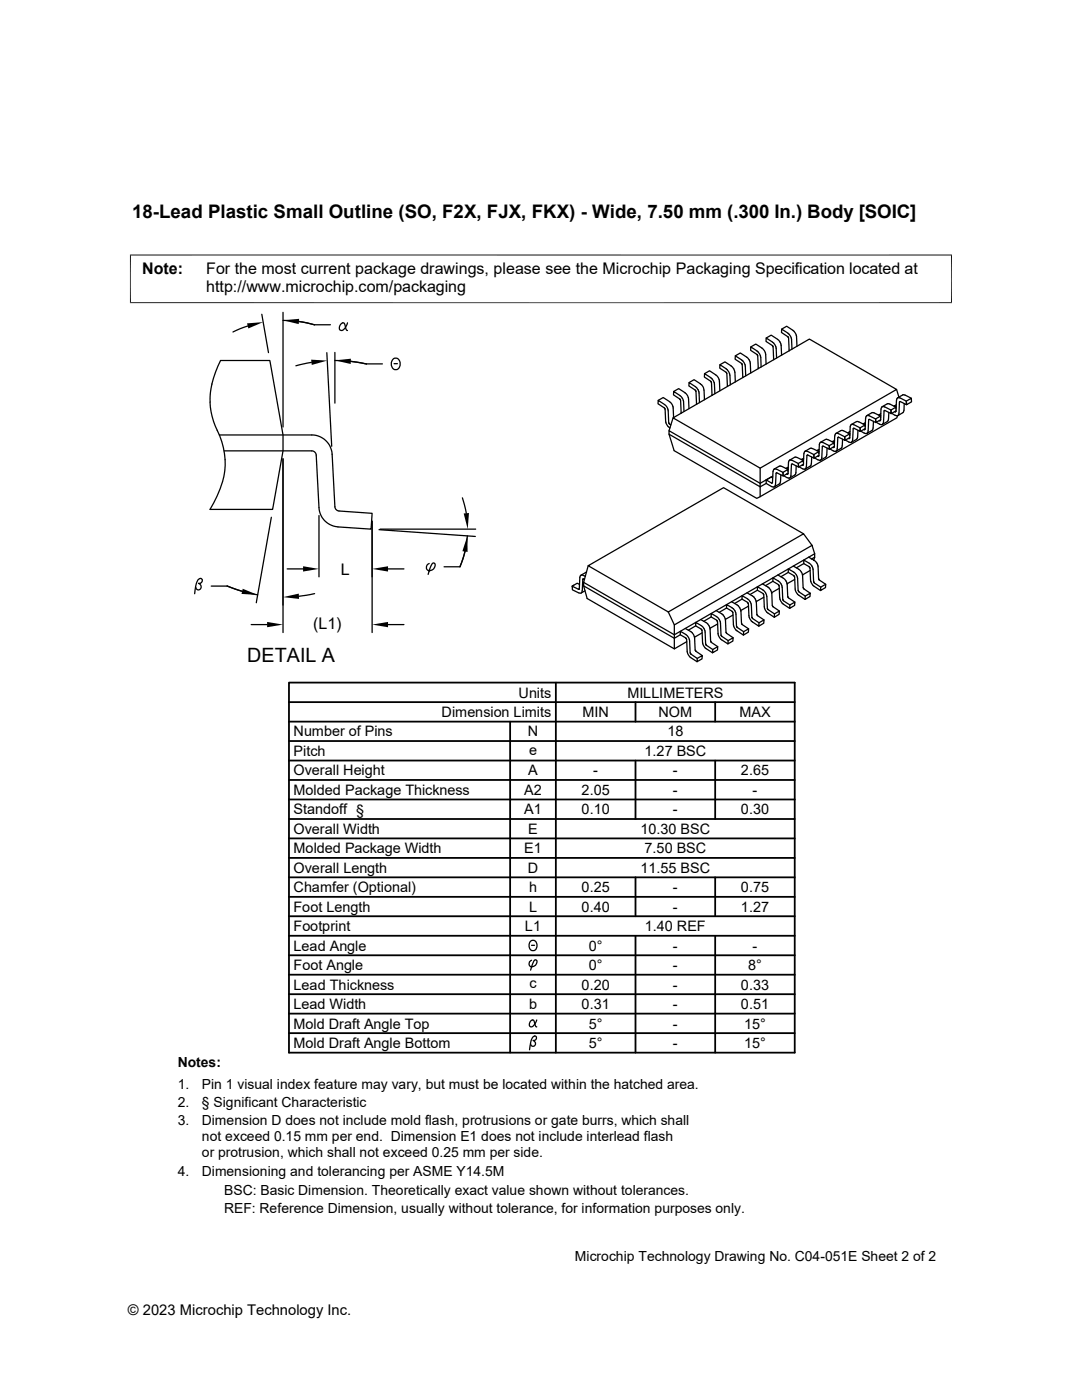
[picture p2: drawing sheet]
<svg xmlns="http://www.w3.org/2000/svg" width="216mm" height="279mm" viewBox="0 0 216 279" stroke-linecap="round" stroke-linejoin="round" font-family="sans-serif">
<g fill="none" stroke="#000" stroke-width=".25">
<path d="M42.3 76.7l.7-2.4 1-2.4h9.8l2.7 14.9v3.2l-2.1 11.7h-12.5a16.5 16.5 0 0 0 2.9-11.2 23.5 23.5 0 0 0-2.2-6.4l-.5-1.9-.2-1.9M42.3 76.6l-.3 1.8-.1 1.8M49.4 65.1l-2.9 1.2M52.2 62.7l1.4 7.7M56.5 62.3v22.9M56.5 63.9a21.6 21.6 0 0 1 6.3 .9M59.6 64.2l.8 .1a16.6 16.6 0 0 0 5.5 .5M62.1 72.3l-3.1 .7M65.2 70.4l1 18.7M66.8 70.3v10.2M66.8 71.9l3.2 .2 3.1 .5M69.3 64.4l-.1 .4a1.59 1.59 0 0 1-1.1 1.2 .86 .86 0 0 1-.4-.9 .86 .86 0 0 1 .7-.7l.3 .1 .3 1.1 .3 .4"/>
<path d="M70 72.1l3.1 .5M73.1 72.6h3.2M78.5 71.6a1.1 1.1 0 0 1 1.3 .5 1.1 1.1 0 0 1-.2 1.3 .85 .85 0 0 1-1 .3 .85 .85 0 0 1-.5-.8 1.51 1.51 0 0 1 .4-1.3zM78.6 72.6h.7M131.3 79.9l1-.6 1.5 1 .5 .8M134.4 78.1l1-.5 1.3 .8M135.6 79.7h.1M135.7 79.7l.1 .1M135.8 79.8v.1M135.8 79.9l.1 2.4M136.2 79.5l-.4-.4-1.4-1v.7l1.2 .8M136.2 79.5l.2 .7 .1 1.9"/>
<path d="M136.7 78.4l.5 .5 .1 .4 .2 2.3M137.5 76.3l1-.5 1.3 .8M138.8 77.9l.1 .2M138.9 78.1l.1 2.6M139.3 77.7l-.4-.4-1.4-1v.7l1.3 .9M139.3 77.7l.1 .4M139.4 78.1l.2 2.2M139.7 76.6l.6 .5 .1 .5 .2 2.2M140.6 74.6l1-.6 1.5 1 .4 .8M141.8 75.4l.3 .2M141.9 75.4l-1.3-.8-.1 .6 1.3 .9 .1 .2M142 76.3l.1 2.6"/>
<path d="M142.1 75.6l.4 .8M142.5 76.3l.1 2.3M143.5 75.8l.1 2.2M143.7 72.8l1-.6 1.2 .8M144.9 74.3l-1.3-.8 .1-.7 1.4 1 .5 1.1M144.9 74.3v.1M144.9 74.3l.1 .2M145 74.5h.1M145 74.6l.1 2.3M145.1 77l.1 .1M145.6 74.9l.1 1.9M145.9 73.1l.5 .5 .2 .7"/>
<path d="M146.6 74.3l.1 1.9M146.7 71l1-.6 1.4 1 .4 .4M148 71.8l-1.3-.8v.7l1.4 1M148 71.9l.5 .5 .2 .4M148.1 72.7l.2 2.7M148.7 72.8l.1 2.2M149.5 71.8l.2 .7 .1 1.9M149.8 69.2l1-.5 1.3 .8M151 70.8h.1M151.1 70.1l.2 .2M151.1 70.8l.1 .2M151.1 70.1l-1.3-.9v.7l1.2 .8"/>
<path d="M151.2 71l.1 2.4M151.3 73.4v.2M151.3 70.3l.4 .7M151.7 71l.2 2.2M152.1 69.5l.4 .5 .2 .4M152.7 70.4l.2 2.3M152.9 67.5l1-.6 1.3 .8M154.1 69l-1.3-.9 .1-.6 1.4 .9 .5 .9M154.1 69h.1M154.2 69l.2 2.6M154.4 71.6v.2M154.8 69.2l.2 2.3"/>
<path d="M155.2 67.7l.4 .5 .2 .5M155.8 68.7l.2 2.2M156 65.7l1-.6 1.5 1 .4 .8 .1 2.2M157.2 66.5l.5 .6 .2 .4M157.2 66.5l-1.2-.8-.1 .7 1.4 .9 .2 2.7M157.9 67.5l.1 2.2M178.9 77.7l.5 1.5M179.1 79.4l1.2-.6 1.5 .7M179.1 79.4l-.2 .3-.1 1.9M179.1 79.4h.4l1.3 .7 .1 .7-1.3-.7M43.8 86.8h18.4a4.1 4.1 0 0 1 4.1 3.9l.5 10.4 .2 .5 .6 .4 6.7 .4-.3 3.2-6.6-.4a4.1 4.1 0 0 1-3.8-3.9l-.5-10.5a.91 .91 0 0 0-.9-.8h-17.5M56.5 91.6v34.6"/>
<path d="M92.3 99.4l.7 3M132.6 80.7l-1.3-.8v.7l1.4 1 .2 2.8M132.6 80.8l.5 .5 .2 .4M132.9 84.3l.4 .8M133.3 81.7l.2 2.7 .1 .2M133.3 85.1l.4 .3M133.5 86l18.2 10.5v.7l-18.2-10.5zM133.6 84.6l.3 .2M134.3 81.1l.1 2.2M134.3 83.4l-.8 2.6M134.3 83.4l27.2-15.7 17.4 10-27.2 15.7zM135.9 82.3v.2"/>
<path d="M151.7 93.4v3.1l2.5-1.5M152.9 96.5l-1.2 .7v1.9M152.9 95.8v.7l1.1 .6M154 97.1l.5 .1M154.2 95.4l-.3-.2-1 .6M154.3 93.8l-.2 2.6h-.1l-1.1-.6M154.5 93.6l-.2 .2M154.5 93.6l.5 .1M155 93.6l1.2 .7 .1 .7-1.3-.6M155 94.4h-.1l-.2 2.3-.2 .5M155.8 94.8l-.1 1.6-1.2 .8M156 93.1l-.4-.1-1.1 .6"/>
<path d="M156 93.1l1.2 .6M156.2 94.3l1-.6 .1 .7-1 .6zM156.4 94.9l.7 .4M156.8 93.5l.5 .1M157 94.6l.1 .1M157.1 95.3l.5 .1M157.2 94.4l-.1 .2M157.3 93.2l-.3 .2M157.4 92l-.2 2.1M157.4 92a.39 .39 0 0 1 .6-.1l1.3 .6v.7l-1.2-.6h-.2l-.1 2.4-.2 .4M158.5 91.3l-1 .5M158.6 91.3l.3-.1 1.4 .7"/>
<path d="M158.9 93l-.2 1.6-1.1 .8M159.3 92.5l1-.6v.7l-1 .6zM159.4 93.2l.8 .4h.5M159.9 91.7l.4 .1M160 92.8l.2 .1M160.3 92.8l-.1 .1M160.3 92.7v.1M160.4 91.5l-.4 .2M160.4 90.5l-.1 1.8M160.5 90.3l-.1 .2M160.5 90.2a.39 .39 0 0 1 .6-.1l1.3 .6v.7l-1.2-.6M160.9 93.1l-.2 .5"/>
<path d="M161.1 90.8l-.2 2.3M161.1 90.8h.1M161.8 92.9l-1.1 .7M161.9 92.5l-.1 .4M162 91.2l-.1 1.3M162.1 89.5h-.4l-1.1 .6M162.1 89.5l1.3 .6M162.4 90.7l1-.6v.8l-1 .5zM162.5 91.4l.7 .4M163 89.9l.4 .1M163.2 91.8h.6M163.4 90.9l-.1 .2-.2-.1"/>
<path d="M163.4 89.7l-.3 .2M163.6 88.5l-.2 2M163.7 88.3l-.1 .2M163.7 88.3h.5M163.9 91.7l-.1 .1M164.2 88.3l1.3 .6v.8l-1.2-.7-.2 .1-.2 2.6M165 89.4l-.2 1.8-1 .6M165.2 87.8l-.4-.1-1.1 .6M165.2 87.7l1.3 .7M165.5 88.9l1-.5v.7l-1 .6zM165.6 89.6l.7 .4M166.1 88.2l.4 .1"/>
<path d="M166.2 89.3h.1M166.3 90h.5M166.5 89.1l-.1 .2M166.5 87.9l-.3 .2M166.8 86.5l-.2 .3-.1 1.9M166.8 86.5l.5 .1M167.3 86.5l1.3 .7v.7l-1.3-.7M167.3 87.3h-.1l-.1 2.3-.3 .4M168.1 87.7l-.1 1.6-1.2 .7M168.3 86l-.4-.1-1.1 .6M168.3 86l1.2 .6M168.6 87.2l.9-.6 .1 .7-1 .6z"/>
<path d="M168.7 87.8l.7 .4M169.1 86.4l.5 .1M169.4 88.2l.3 .1M169.5 87.4l-.1 .1h-.1M169.5 87.3v.1M169.6 86.1l-.3 .2M169.7 84.9l-.1 2.1M169.7 84.9l.3-.2h.2l1.4 .7 .1 .7-1.3-.6M169.9 88.3h-.2M170.1 87.8l-.2 .5M170.3 85.5l-.2 2.3M170.3 85.5h.1"/>
<path d="M171 87.5l-1.1 .8M171.1 87.2l-.1 .3M171.2 85.9l-.1 1.3M171.3 84.2l-.3-.1-1.1 .6M171.4 84.2l1.2 .6M171.6 85.4l1-.6 .1 .7-1 .6zM171.8 86l.6 .4M172.2 84.6l.5 .1M172.4 85.7l.1 .1M172.5 86.4l.5 .1M172.6 85.6l-.1 .1M172.7 84.3l-.4 .2"/>
<path d="M172.7 83.4l-.1 1.8M172.8 83.1l-.1 .3M173 83l1.2-.7 1.5 .7M173 83l-.2 .1M173 83h.4M173.1 86.3l-.1 .2M173.2 86l-.1 .3M173.4 83l1.3 .6 .1 .7-1.3-.6-.2 .1-.1 2.2M174.1 85.7l-1.1 .8M174.2 85.4l-.1 .3M174.3 84.1l-.1 1.3M174.7 83.6l1-.6v.8l-.9 .5z"/>
<path d="M174.8 84.3l.7 .4M175.3 82.8l.4 .1M175.5 83.9v.1M175.5 84h.1M175.5 84.6l.6 .1M175.7 83.9l-.1 .1M175.7 83.8v.1M175.7 82.6l-.3 .2M176 81.2l-.2 .3-.1 1.9M176 81.2h.5M176.5 81.2l1.3 .6v.7l-1.2-.6M176.6 81.9l-.2 .1-.1 2.2-.2 .5"/>
<path d="M177.4 82.3l-.2 1.7-1.1 .7M177.5 80.6h-.4l-1.1 .6M177.5 80.6l1.3 .7M177.8 81.8l1-.5v.7l-1 .5zM177.9 82.5l.7 .4M178.4 81l.4 .2M178.8 82.1h-.3M178.8 82v.1M178.8 80.8l-.3 .2M179.1 83l-.1 .4-28 16.1-16.5-9.6-1-3.2M179.6 80.2h-.1l-.2 2.6-.3 .2-.4-.1M180.4 80.5l-.1 1.7-1.1 .8"/>
<path d="M180.8 80.1l1-.6 .1 .7-1 .6zM39.1 117.2a.58 .58 0 0 0 .6 .5 .68 .68 0 0 0 .5-.7 .68 .68 0 0 0-.6-.6 .56 .56 0 0 0 .7-.3 .56 .56 0 0 0-.2-.7 1 1 0 0 0-.9 1.1l-.4 2M42.1 117h3.2M48.3 118l-3-1.1 3 1.1 3.1 .7M54.1 103.2l-3 17.1M57.3 113.5h3.2M62.8 118.5l-3.2 .5M63.6 102.9v12.2M74.3 104v22.2M75.6 105.7l19.2 1.4M75.8 105.6h19.1M77.4 113.5h3.2"/>
<path d="M85.6 112.5a.73 .73 0 0 0-.5 1 .73 .73 0 0 0 1.1 .3 .95 .95 0 0 0 .4-1.4h-.2a4.5 4.5 0 0 0-1 2.2M92.8 110.1l-1 3M93.3 106.9a19.4 19.4 0 0 1-1.5 6.2h-3.2M115.5 117.6h.1M115.5 117.6l-1.3-.6v.7l1.3 .6M115.6 117.5l-.1 .1M115.6 116.6l-.4-.2-1 .6 .3-.2M116.4 114.9v-.1a.44 .44 0 0 0-.5 0 .44 .44 0 0 0-.2 .5l-.1 2.2M116.5 116.2v.7l.7 2.5 17.4 10.1 2.4-1.4M116.5 116.9l18.1 10.5 1.1-.7M116.5 115.6h-.2l-.1 2.3a.41 .41 0 0 1-.2 .4 .41 .41 0 0 1-.5 0M116.5 115.5l.1 .2"/>
<path d="M116.5 114.9l.3 .1M116.7 117.9l-.7 .4M117 114.2l-1.1 .6M117.4 112.9l-.9 3.3M148.1 119.6l-1.5 .8M149.1 118.3l1.3 .8M150.4 119.2l.5 .7M150.9 119.9l.1 2.7M151.1 117.8l-1.5 .9M152.1 116.5a2.81 2.81 0 0 1 1.7 1.3l.2 .6 .1 2.5M152.2 118.5h.1M152.3 118.5l.3 3.1 .5 .7 1.4 .9"/>
<path d="M152.4 119.2l-1.5 .9M152.8 118.3l-.4-.4-1.3-.8v.7l1.1 .6M152.8 118.3l.2 .7 .1 2.5M154.2 116l-1.5 .9M155.2 114.7l1.1 .7M155.3 116.7l.1 .2M155.3 116l-1.1-.7v.7l1.1 .6M155.3 116l.7 .9 .2 2.8 .1 .2M155.5 116.9l.1 2.7 .7 1M155.5 117.4l-1.5 .9M156.3 115.4l.5 .6M156.3 119.9l1.3 .8"/>
<path d="M156.8 116l.3 .7 .1 2.3M157.2 119.1l.1 .2 1.3 .9M157.3 114.2l-1.5 .9M158.3 113l1.1 .6M158.4 114.9l.1 .2M158.6 115.2l.1 2.3M158.6 115.6l-1.5 .9M158.7 117.6v.3M158.7 117.8l.5 .8M158.9 114.8l-.4-.5-1.2-.8v.7l1.1 .7M158.9 114.7l.2 .5M159.1 115.2l.2 2.7"/>
<path d="M159.2 118.6l1.4 1M159.3 117.9h.1M159.3 117.9l1.4 1.1M159.4 113.6l.5 .6 .2 .4M160.1 114.6l.2 2.7M160.3 117.3l.1 .2 1.3 .9M160.3 106.5l-15.9-9.2-27 15.6 15.9 9.2M160.4 112.5l-1.5 .8M160.7 119l1-.6-.1 .6-1 .6zM161.4 111.2l1.2 .8 .4 .4M161.5 113.1v.1M161.5 112.4l-1.1-.6v.7l1.1 .6"/>
<path d="M161.5 112.4l.5 .6 .2 .4M161.5 113.2l.4 3.1 .4 .6 1.4 1M161.6 113.9l-1.5 .8M162 108.8l-27.4 15.9-1.3-2.6M162 108.8l-1.7-2.3-27 15.6M162 108.8l.6 1.7v.7l-.3 .7M162.2 113.4l.1 2.7M162.4 116.1l.1 .2 1.3 .9M162.6 110.5l-28 16.2-18.1-10.5M162.6 111.2l-.7 .4M163 112.4l.2 .7 .1 2.4M163.4 115.5l.1 .3 1.3 .8"/>
<path d="M163.8 117.2l1-.6-.1 .7-1 .6zM50.1 124.7h3.2M77.4 124.7h3.2M134.6 124.7v4.8M136.7 125.4a2.96 2.96 0 0 1 1.7 1.2l.1 .4M136.8 127.3l.2 .3M136.8 126.6l-1.1-.6v.7l1.1 .6M136.8 126.6l.6 .6 .1 .4M137 127.6l.2 2.9 .5 .6 1.4 1M137.6 127.6l.2 2.8 1.3 1M138.6 127l.1 2.7M138.7 129.7v.1"/>
<path d="M138.7 129.8l.1 .1M138.8 124.9l-1.4 .9M138.8 129.9l.1 .1M138.9 130l1.2 .8M139.1 131.4l1-.6v.7l-1 .6zM139.8 123.6l1.4 .9M140.1 125.8l-.2-.3-1.1-.6v-.7l1.4 .9 .4 .7M140.1 125.8l.1 2.7M140.1 126.3l-1.5 .9M140.3 128.5l.4 .8M140.7 125.8l.1 2.8 1.4 1M140.7 129.3l1.5 1"/>
<path d="M141.2 124.5l.4 .8M141.6 125.3l.2 2.6M141.8 128l.1 .2 1.3 .9M141.9 123.1l-1.5 .9M142.2 129.6l1-.5v.6l-1 .6zM142.9 121.9a2.81 2.81 0 0 1 1.6 1.2l.3 .7 .2 2.6M143 123.8h.1M143 123.8l.1 .2M143.2 124h.1M143.2 124.1l.1 2.6 .7 1M143.2 124.5l-1.5 .9M143.5 123.7l-.3-.5-1.3-.8v.7l1.1 .7"/>
<path d="M143.5 123.6l.3 .8 .2 2.6M144 127.7l1.2 .8M144 127l1.3 .8M145 121.3l-1.5 .9M145 126.4l1.3 .9M145.3 127.8l1-.5-.1 .6-1 .6zM146 120.1l1.3 .8M146.1 122l.1 .3M146.1 121.3a1.64 1.64 0 0 1 .8 1.3l.1 2.5 1.4 1M146.1 121.3l-1.1-.7v.7l1.1 .7M146.2 122.3l.3 2.9 .4 .6 1.4 .9M146.3 122.7l-1.6 .9"/>
<path d="M147.3 120.9l.3 .4M147.6 121.3l.2 .4M147.8 121.7v.3M147.8 122l.2 2.4M148 124.4l.1 .3 1.3 .8M148.4 126.1l1-.6-.1 .7-1 .5zM149.1 120.2l.2 .3M149.3 120.5l.1 2.4 .5 1M149.4 121l-1.6 .8M149.7 120.1l-.4-.5-1.2-.7v.7l1.1 .6M149.7 120.1l.2 .4M149.9 120.5l.1 2.7"/>
<path d="M149.9 124l1.5 1M150.1 123.2l1.3 1.1M150.1 123.2h.1M151 122.6l.2 .3M151.2 122.9l1.2 .8M151.4 124.3l1-.6v.7l-1 .6zM153.1 121.5l1.4 1M154.1 120.9l.1 .2M154.2 121.1h.1M154.3 121.1l1.2 .8M154.5 122.5l1-.6v.7l-1 .6zM156.3 120.6l1.3 .8"/>
<path d="M157.6 120.7l1-.5v.6l-1 .6zM105.8 188a.76 .76 0 0 1 .8-.3 .76 .76 0 0 1 .5 .7 .9 .9 0 0 1-.1 1 .9 .9 0 0 1-1 .2 1.32 1.32 0 0 1-.2-1.6zM106.1 191.6a.7 .7 0 0 0-.4 1.1 .7 .7 0 0 0 1.1-.1 .73 .73 0 0 0 .2-1l-.4 .1-.7 1.9M106.1 188.7h.6M105.9 208.3l.1 .3a.57 .57 0 0 0 .9-.2 .57 .57 0 0 0-.5-.8 .52 .52 0 0 0 .6-.2 .52 .52 0 0 0-.2-.6 1.21 1.21 0 0 0-.9 1.3l-.2 1.4M107.1 203.6l-.3 .6a.8 .8 0 0 1-1.1 .6 .77 .77 0 0 1 0-.8 .77 .77 0 0 1 .8-.4l.4 1.2 .2 .1"/>
</g>
<path d="M26 50.8v9.7M189.9 50.8v9.7M189.9 50.9h-164M25.9 60.4h164" fill="none" stroke="#000" stroke-width=".2"/>
<g fill="none" stroke="#000" stroke-width=".36">
<path d="M57.7 136.2h100.9v73.9h-100.9zM110.9 136.2v73.9zM57.7 140.1h100.9M57.7 144h100.9M57.7 147.9h100.9M57.7 151.8h100.9M57.7 155.7h100.9M57.7 159.6h100.9M101.8 144v66.1M126.8 140.1v3.9M126.8 151.8v11.6M142.7 140.1v3.9"/>
<path d="M142.7 151.8v11.6M57.7 163.4h100.9M57.7 167.3h100.9M57.7 171.2h100.9M57.7 175.1h100.9M57.7 179h100.9M126.8 175.1v7.8M142.7 175.1v7.8M57.7 186.8h100.9M57.7 198.4h100.9M57.7 194.5h100.9M57.7 182.9h100.9"/>
<path d="M57.7 190.6h100.9M126.8 186.8v23.3M142.7 186.8v23.3M57.7 202.3h100.9M57.7 206.2h100.9"/>
</g>
<path d="M49.3 64.5l3.2-.2-2.9 1.3zM56.5 63.9l3.2-.3-.1 1.1zM62.1 71.8l3.2 .2-3.1 .8zM66.8 71.9l3.2-.3v1zM48.4 117.5l3 1.2-3.2-.2zM56.5 119.2l3.1-.7 .1 1zM60.5 113l3.1 .5-3.1 .6zM74.3 113.5l3.1-.5v1.1zM93.3 106.9v3.3l-1-.2zM92.5 102.5l1.1-.1-.3 3.2zM53.3 124.1l3.2 .6-3.2 .5zM74.3 124.7l3.1-.6v1.1z" fill="#000"/>
<text font-size="3.9" x="49.3" y="132.1">DETAIL A</text>
<text font-size="3.7" x="26.4" y="43.5">18-Lead Plastic Small Outline (SO, F2X, FJX, FKX) - Wide, 7.50 mm (.300 In.) Body [SOIC]</text>
<g font-size="3.2">
<text x="28.4" y="54.7">Note:</text>
<text x="41.1" y="58.3">http://www.microchip.com/packaging</text>
<text x="41.1" y="54.7">For the most current package drawings, please see the Microchip Packaging Specification located at</text>
<text x="68" y="114.7">L</text>
<text x="62.5" y="125.5">(L1)</text>
</g>
<g font-size="2.9">
<text x="88.1" y="143.1">Dimension Limits</text>
<text x="103.5" y="139.2">Units</text>
<text x="116.2" y="143.1">MIN</text>
<text x="125.2" y="139.2">MILLIMETERS</text>
<text x="131.4" y="143.1">NOM</text>
<text x="147.5" y="143.1">MAX</text>
<text x="58.6" y="147">Number of Pins</text>
<text x="105.3" y="147">N</text>
<text x="133.2" y="147">18</text>
<text x="58.6" y="154.7">Overall Height</text>
<text x="58.6" y="150.9">Pitch</text>
<text x="105.4" y="154.7">A</text>
<text x="105.6" y="150.6">e</text>
<text x="118.4" y="154.7">-</text>
<text x="128.6" y="150.9">1.27 BSC</text>
<text x="134.3" y="154.7">-</text>
<text x="147.9" y="154.7">2.65</text>
<text x="58.6" y="158.6">Molded Package Thickness</text>
<text x="104.6" y="158.6">A2</text>
<text x="116.1" y="158.6">2.05</text>
<text x="134.3" y="158.6">-</text>
<text x="150.2" y="158.6">-</text>
<text x="58.6" y="166.4">Overall Width</text>
<text x="58.6" y="162.5">Standoff §</text>
<text x="104.6" y="162.5">A1</text>
<text x="105.4" y="166.4">E</text>
<text x="116.1" y="162.5">0.10</text>
<text x="127.8" y="166.4">10.30 BSC</text>
<text x="134.3" y="162.5">-</text>
<text x="147.9" y="162.5">0.30</text>
<text x="58.6" y="170.3">Molded Package Width</text>
<text x="104.6" y="170.3">E1</text>
<text x="128.6" y="170.3">7.50 BSC</text>
<text x="58.6" y="178.1">Chamfer (Optional)</text>
<text x="58.6" y="174.2">Overall Length</text>
<text x="105.3" y="174.2">D</text>
<text x="105.6" y="178.1">h</text>
<text x="116.1" y="178.1">0.25</text>
<text x="127.8" y="174.2">11.55 BSC</text>
<text x="134.3" y="178.1">-</text>
<text x="147.8" y="178.1">0.75</text>
<text x="58.6" y="185.8">Footprint</text>
<text x="58.6" y="181.9">Foot Length</text>
<text x="104.8" y="185.8">L1</text>
<text x="105.6" y="181.9">L</text>
<text x="116.1" y="181.9">0.40</text>
<text x="128.7" y="185.8">1.40 REF</text>
<text x="134.3" y="181.9">-</text>
<text x="147.8" y="181.9">1.27</text>
<text x="58.6" y="189.7">Lead Angle</text>
<text x="117.5" y="189.7">0°</text>
<text x="134.3" y="189.7">-</text>
<text x="150.2" y="189.7">-</text>
<text x="58.6" y="193.6">Foot Angle</text>
<text x="58.6" y="197.5">Lead Thickness</text>
<text x="105.6" y="197.2">c</text>
<text x="116.1" y="197.5">0.20</text>
<text x="117.5" y="193.6">0°</text>
<text x="134.3" y="193.6">-</text>
<text x="134.3" y="197.5">-</text>
<text x="147.8" y="197.5">0.33</text>
<text x="149.3" y="193.6">8°</text>
<text x="58.6" y="201.4">Lead Width</text>
<text x="105.6" y="201.4">b</text>
<text x="116.1" y="201.4">0.31</text>
<text x="134.3" y="201.4">-</text>
<text x="147.8" y="201.4">0.51</text>
<text x="58.6" y="209.1">Mold Draft Angle Bottom</text>
<text x="58.6" y="205.3">Mold Draft Angle Top</text>
<text x="117.5" y="205.3">5°</text>
<text x="117.5" y="209.1">5°</text>
<text x="134.3" y="205.3">-</text>
<text x="134.3" y="209.1">-</text>
<text x="148.5" y="205.3">15°</text>
<text x="148.5" y="209.1">15°</text>
<text x="25.5" y="262.4">© 2023 Microchip Technology Inc.</text>
</g>
<g font-size="2.8">
<text x="35.5" y="212.9">Notes:</text>
<text x="35.5" y="217.4">1.</text>
<text x="35.5" y="220.9">2.</text>
<text x="40.3" y="217.4">Pin 1 visual index feature may vary, but must be located within the hatched area.</text>
<text x="40.3" y="220.9">§ Significant Characteristic</text>
<text x="35.5" y="224.6">3.</text>
<text x="40.3" y="224.6">Dimension D does not include mold flash, protrusions or gate burrs, which shall</text>
<text x="40.3" y="227.6">not exceed 0.15 mm per end. Dimension E1 does not include interlead flash</text>
<text x="40.3" y="231">or protrusion, which shall not exceed 0.25 mm per side.</text>
<text x="35.5" y="234.7">4.</text>
<text x="40.3" y="234.7">Dimensioning and tolerancing per ASME Y14.5M</text>
<text x="44.7" y="238.6">BSC: Basic Dimension. Theoretically exact value shown without tolerances.</text>
<text x="44.7" y="242.2">REF: Reference Dimension, usually without tolerance, for information purposes only.</text>
<text x="114.7" y="251.6">Microchip Technology Drawing No. C04-051E Sheet 2 of 2</text>
</g>
</svg>
